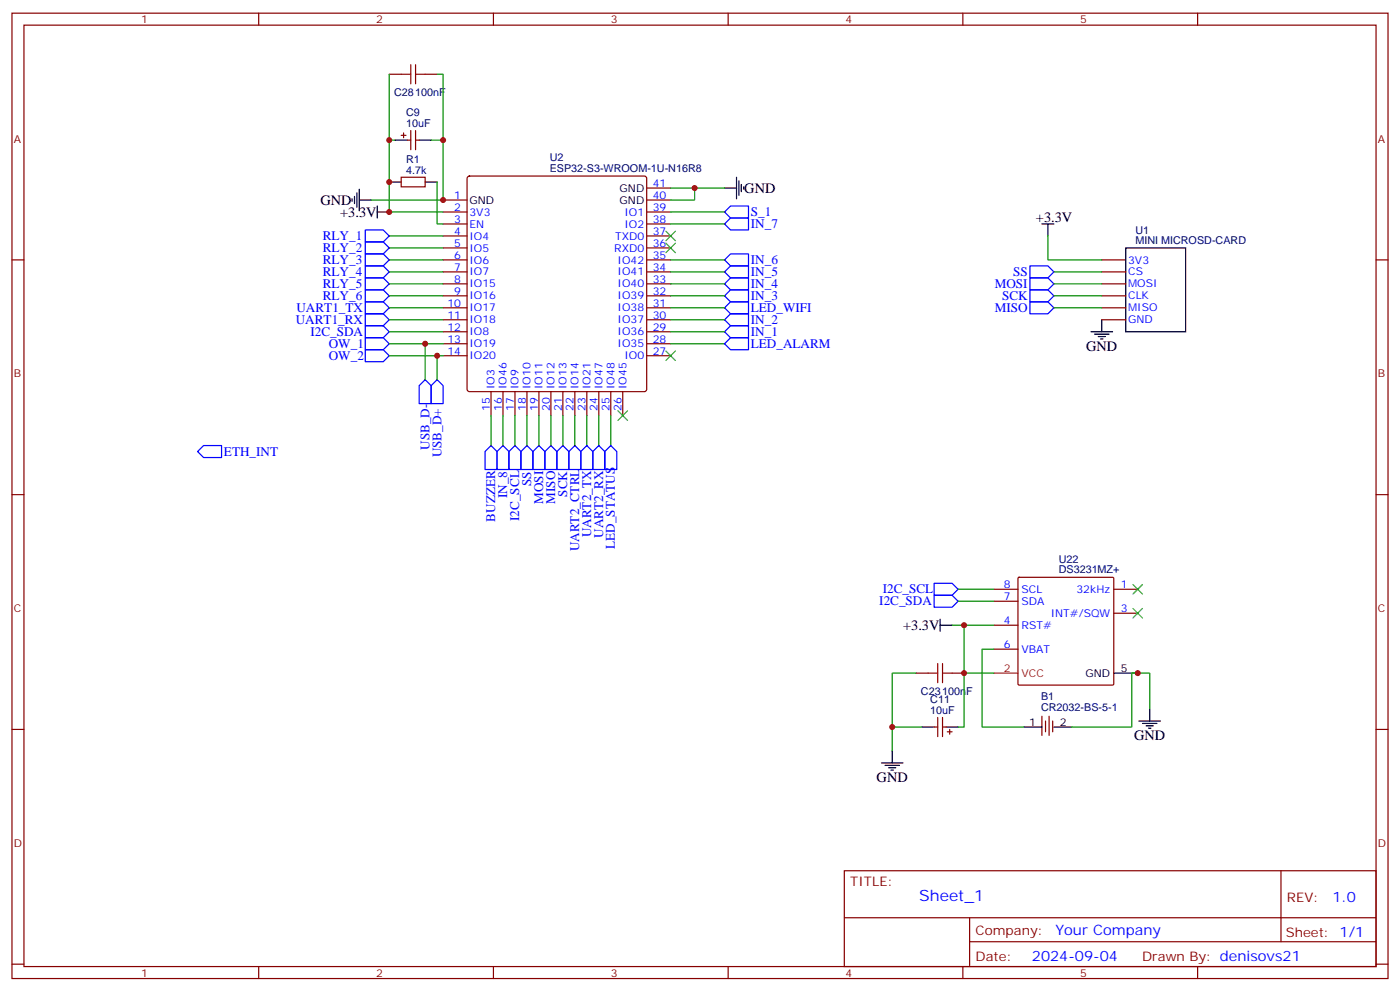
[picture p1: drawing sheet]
<svg xmlns="http://www.w3.org/2000/svg" width="412mm" height="292mm" viewBox="0 0 412 292" stroke-linecap="round" stroke-linejoin="round" font-family="sans-serif">
<g fill="none" stroke="#870000" stroke-width=".35">
<path d="M3.5 3.9h405.4v284.3h-405.4zM7.1 7.4h398.2v277.3h-398.2zM76.2 3.9v3.5M145.3 3.9v3.5M214.5 3.9v3.5M283.6 3.9v3.5M352.8 3.9v3.5M114.7 21.9h3.5M118.2 39.9h1.4M118.9 39.2v1.4M121 38.5v5.6M122.4 38.5v5.6"/>
<path d="M125.2 21.9h3.6M118.2 52.2h7v2.8h-7zM119.9 41.3h1.1M122.4 41.3h1.1M130.5 58.9h7.1M137.8 52.1l.5-.2h51.5l.5 .2 .2 .5v62.1l-.2 .5-.5 .2h-51.5l-.5-.3-.2-.4v-62.1zM190.5 55.4h7.1M190.5 58.9h7.1M3.5 76.6h3.6M130.5 76.6h7.1M130.5 73h7.1M130.5 69.5h7.1"/>
<path d="M130.5 66h7.1M130.5 62.4h7.1M190.5 76.6h7.1M190.5 73h7.1M190.5 69.5h7.1M190.5 66h7.1M190.5 62.4h7.1M324.6 76.6h7M405.3 76.6h3.6M130.5 80.1h7.1M130.5 83.6h7.1M130.5 87.1h7.1"/>
<path d="M130.5 90.7h7.1M130.5 94.2h7.1M130.5 97.7h7.1M190.5 80.1h7.1M190.5 83.6h7.1M190.5 87.1h7.1M190.5 90.7h7.1M190.5 94.2h7.1M190.5 97.7h7.1M324.6 80.1h7M324.6 83.6h7M324.6 87.1h7"/>
<path d="M324.6 90.7h7M324.6 94.2h7M130.5 104.8h7.1M130.5 101.2h7.1M144.6 115.4v7M148.2 115.4v7M151.7 115.4v7M155.2 115.4v7M158.7 115.4v7M162.3 115.4v7M165.8 115.4v7M169.3 115.4v7"/>
<path d="M172.9 115.4v7M176.4 115.4v7M179.9 115.4v7M183.4 115.4v7M190.5 104.8h7.1M190.5 101.2h7.1M3.5 145.7h3.6M405.3 145.7h3.6M292.8 173.6h7.1M292.8 177.1h7.1M299.9 170.2l.3-.2h27.5l.3 .2 .1 31.2-.2 .3-27.7 .1-.3-.2zM328.1 173.6h7"/>
<path d="M269.9 198.3h3.5M280.5 198.3h3.5M292.8 184.2h7.1M292.8 191.2h7.1M328.1 180.6h7M3.5 214.8h3.6M275.2 214.1h1M276.2 211.3v5.7M277.6 211.3v5.7M277.6 214.1h1.1M279 215.5h1.5M279.8 214.8v1.5"/>
<path d="M306.9 211v5.6M308 212.4v3.1M309 211v5.6M310.1 212.4v3.1M405.3 214.8h3.6M248.7 256.5h156.6v28.2h-156.6zM377.3 256.5v20.9M248.7 270.3h156.5M285.6 277.4h119.6M285.6 270.3v14.1M3.5 284h3.6M76.2 284.7v3.5"/>
<path d="M145.3 284.7v3.5M214.5 284.7v3.5M283.6 284.7v3.5M352.8 284.7v3.5M405.3 284h3.6"/>
</g>
<g fill="none" stroke="#000" stroke-width=".35">
<path d="M103.7 58.6v.7M104.4 57.9v2.1M105.1 56.8v4.2M105.8 58.9h3.6M105.8 55.7v6.4M114.7 53.6h3.5M116.4 41.3h3.5M123.5 41.3h3.5M125.2 53.6h3.6M213.4 55.4h3.6M217 52.2v6.4M217.7 53.3v4.2"/>
<path d="M218.4 54.3v2.1M219.1 55v.7M111.1 62.4h3.6M111.1 60.7v3.5M306.9 66h3.5M308.7 66v3.5M331.6 73h17.6v24.7h-17.6zM321.4 97.7h6.3M322.4 98.4h4.3M323.5 99.1h2.1M324.2 99.8h.7M324.6 94.2v3.5"/>
<path d="M276.9 184.2h3.6M276.9 182.4v3.5M328.1 198.3h7M271.6 214.1h3.6M278.7 214.1h3.5M301.6 214.1h5.3M310.4 214.1h5.3M335.5 212.4h6.3M336.5 213.1h4.3M337.6 213.8h2.1M338.3 214.5h.7M338.7 208.8v3.6"/>
<path d="M259.6 224.7h6.4M260.7 225.4h4.2M261.8 226.1h2.1M262.5 226.8h.7M262.8 221.2v3.5"/>
</g>
<g fill="none" stroke="#00f" stroke-width=".35">
<path d="M107.6 78.3h5.3l1.8 1.8-1.8 1.7h-5.3zM107.6 74.8h5.3l1.8 1.8-1.8 1.7h-5.3zM107.6 71.3h5.3l1.8 1.7-1.8 1.8h-5.3zM107.6 67.7h5.3l1.8 1.8-1.8 1.8h-5.3zM213.4 76.6l1.8-1.8h5.3v3.5h-5.3zM213.4 66l1.8-1.8h5.3v3.5h-5.3zM215.2 60.7h5.3v3.5h-5.3l-1.8-1.8zM303.4 78.3h5.3l1.7 1.8-1.7 1.7h-5.3zM107.6 99.5h5.3l1.8 1.7-1.8 1.8h-5.3zM107.6 85.4h5.3l1.8 1.7-1.8 1.8h-5.3zM107.6 81.8h5.3l1.8 1.8-1.8 1.8h-5.3zM107.6 88.9h5.3l1.8 1.8-1.8 1.7h-5.3z"/>
<path d="M107.6 92.4h5.3l1.8 1.8-1.8 1.8h-5.3zM107.6 96h5.3l1.8 1.7-1.8 1.8h-5.3zM213.4 97.7l1.8-1.7h5.3v3.5h-5.3zM213.4 94.2l1.8-1.8h5.3v3.6h-5.3zM213.4 80.1l1.8-1.8h5.3v3.5h-5.3zM213.4 83.6l1.8-1.8h5.3v3.6h-5.3zM213.4 87.1l1.8-1.7h5.3v3.5h-5.3zM213.4 90.7l1.8-1.8h5.3v3.5h-5.3zM303.4 88.9h5.3l1.7 1.8-1.7 1.7h-5.3zM303.4 81.8h5.3l1.7 1.8-1.7 1.8h-5.3zM303.4 85.4h5.3l1.7 1.7-1.7 1.8h-5.3zM107.6 103h5.3l1.8 1.8-1.8 1.7h-5.3z"/>
<path d="M123.5 113.6l1.7-1.8 1.8 1.8v5.3h-3.5zM127 113.6l1.8-1.8 1.7 1.8v5.3h-3.5zM213.4 101.2l1.8-1.7h5.3v3.5h-5.3zM58.2 133l1.8-1.8h5.3v3.6h-5.3zM144.6 131.2l1.8 1.8v5.3h-3.5v-5.3zM148.2 131.2l1.7 1.8v5.3h-3.5v-5.3zM151.7 131.2l1.8 1.8v5.3h-3.6v-5.3zM155.2 131.2l1.8 1.8v5.3h-3.5v-5.3zM158.7 131.2l1.8 1.8v5.3h-3.5v-5.3zM162.3 131.2l1.7 1.8v5.3h-3.5v-5.3zM165.8 131.2l1.8 1.8v5.3h-3.6v-5.3zM169.3 131.2l1.8 1.8v5.3h-3.5v-5.3z"/>
<path d="M172.9 131.2l1.7 1.8v5.3h-3.5v-5.3zM174.6 133l1.8-1.8 1.8 1.8v5.3h-3.6zM179.9 131.2l1.8 1.8v5.3h-3.5v-5.3zM275.2 171.8h5.3l1.7 1.8-1.7 1.7h-5.3zM275.2 175.3h5.3l1.7 1.8-1.7 1.8h-5.3z"/>
</g>
<g fill="none" stroke="#008700" stroke-width=".35">
<path d="M114.7 21.9v19.4M128.8 21.9h1.7v19.4M116.4 41.3h-1.7v21.1h15.8M127 41.3h3.5v17.6h-21.1M128.8 53.6v12.4h1.7M197.6 55.4h15.8M204.6 55.4v3.5h-7M114.7 76.6h15.8M114.7 73h15.8M114.7 69.5h15.8M197.6 76.6h15.8M197.6 62.4h15.8"/>
<path d="M197.6 66h15.8M308.7 69.5v7.1h15.9M114.7 80.1h15.8M114.7 90.7h15.8M114.7 83.6h15.8M114.7 87.1h15.8M114.7 97.7h15.8M114.7 94.2h15.8M197.6 80.1h15.8M197.6 90.7h15.8M197.6 83.6h15.8M197.6 87.1h15.8"/>
<path d="M197.6 97.7h15.8M197.6 94.2h15.8M310.4 80.1h14.2M310.4 90.7h14.2M310.4 83.6h14.2M310.4 87.1h14.2M114.7 101.2h15.8M114.7 104.8h15.8M125.2 101.2v10.6M128.8 104.8v7M197.6 101.2h15.8M144.6 122.4v8.8"/>
<path d="M148.2 122.4v8.8M151.7 122.4v8.8M155.2 122.4v8.8M158.7 122.4v8.8M162.3 122.4v8.8M165.8 122.4v8.8M169.3 122.4v8.8M172.9 122.4v8.8M176.4 122.4v8.8M179.9 122.4v8.8M282.2 173.6h10.6M282.2 177.1h10.6"/>
<path d="M269.9 198.3h-7.1v22.9M280.5 184.2h12.3M284 184.2v14.1h8.8M284 198.3v15.8h-1.8M292.8 191.2h-3.5v22.9h12.3M262.8 214.1h8.8M338.7 208.8v-10.5h-5.3v15.8h-17.7"/>
</g>
<path d="M196.1 68.1l2.9 2.8M196.1 71.6l2.9 2.8M199 68.1l-2.9 2.8M199 71.6l-2.9 2.8M196.1 103.4l2.9 2.8M199 103.4l-2.9 2.8M182 121l2.9 2.8M184.9 121l-2.9 2.8M333.7 179.2l2.8 2.8M333.7 172.2l2.8 2.8M336.5 179.2l-2.8 2.8M336.5 172.2l-2.8 2.8" fill="none" stroke="#3c3" stroke-width=".35"/>
<path d="M292.8 198.3h7.1" fill="none" stroke="#f00" stroke-width=".35"/>
<path d="M121 19.1v5.6M122.4 19.1v5.6M118.2 21.9h2.8M122.4 21.9h2.8M273.4 198.3h2.8M276.2 195.4v5.7M277.6 198.3h2.9M277.6 195.4v5.7" fill="none" stroke="#a10000" stroke-width=".35"/>
<g fill="#c00">
<circle cx="204.6" cy="55.4" r=".88"/>
<circle cx="114.7" cy="62.4" r=".88"/>
<circle cx="114.7" cy="53.6" r=".88"/>
<circle cx="130.5" cy="58.9" r=".88"/>
<circle cx="284" cy="184.1" r=".88"/>
<circle cx="335.1" cy="198.3" r=".88"/>
<circle cx="284" cy="198.3" r=".88"/>
<circle cx="128.8" cy="104.8" r=".88"/>
<circle cx="125.2" cy="101.2" r=".88"/>
<circle cx="114.7" cy="41.3" r=".88"/>
<circle cx="130.5" cy="41.3" r=".88"/>
<circle cx="262.8" cy="214.1" r=".88"/>
</g>
<text font-size="4.6" fill="#00f" x="270.8" y="265.5">Sheet_1</text>
<g font-size="4.2">
<text x="219.3" y="56.8">GND</text>
<text x="94.4" y="60.4">GND</text>
<text x="100.2" y="63.9">+3.3V</text>
<text x="305.2" y="65.3">+3.3V</text>
<text x="320" y="103.4">GND</text>
<text x="266" y="185.5">+3.3V</text>
<text x="334.1" y="218">GND</text>
<text x="258.2" y="230.4">GND</text>
</g>
<g font-size="4.2" fill="#00f">
<text x="392.5" y="265.7">1.0</text>
<text x="310.9" y="275.3">Your Company</text>
<text x="304" y="283.1">2024-09-04</text>
</g>
<g font-size="3.9" fill="#00f">
<text x="221.2" y="63.7">S_1</text>
<text x="95.1" y="70.8">RLY_1</text>
<text x="221.2" y="67.3">IN_7</text>
<text x="95.1" y="77.8">RLY_3</text>
<text x="95.1" y="74.3">RLY_2</text>
<text x="221.2" y="77.9">IN_6</text>
<text x="95.1" y="81.4">RLY_4</text>
<text x="221.2" y="81.4">IN_5</text>
<text x="298.4" y="81.3">SS</text>
<text x="95.1" y="88.4">RLY_6</text>
<text x="95.1" y="84.9">RLY_5</text>
<text x="221.2" y="84.9">IN_4</text>
<text x="221.2" y="88.4">IN_3</text>
<text x="293" y="84.9">MOSI</text>
<text x="295.2" y="88.4">SCK</text>
<text x="87.1" y="95.4">UART1_RX</text>
<text x="87.3" y="91.9">UART1_TX</text>
<text x="221.2" y="95.5">IN_2</text>
<text x="221.2" y="91.9">LED_WIFI</text>
<text x="293" y="91.9">MISO</text>
<text x="91.4" y="99">I2C_SDA</text>
<text x="221.2" y="99">IN_1</text>
<text x="96.9" y="102.5">OW_1</text>
<text x="96.9" y="106">OW_2</text>
<text x="221.2" y="102.5">LED_ALARM</text>
<text x="66" y="134.3">ETH_INT</text>
<text x="126.5" y="132.5" transform="rotate(-90 126.5 132.5)">USB_D-</text>
<text x="130" y="134.7" transform="rotate(-90 130 134.7)">USB_D+</text>
<text x="156.5" y="143.2" transform="rotate(-90 156.5 143.2)">SS</text>
<text x="149.4" y="146.7" transform="rotate(-90 149.4 146.7)">IN_8</text>
<text x="160" y="148.4" transform="rotate(-90 160 148.4)">MOSI</text>
<text x="163.5" y="148.4" transform="rotate(-90 163.5 148.4)">MISO</text>
<text x="167" y="146.3" transform="rotate(-90 167 146.3)">SCK</text>
<text x="145.9" y="153.6" transform="rotate(-90 145.9 153.6)">BUZZER</text>
<text x="152.9" y="153.4" transform="rotate(-90 152.9 153.4)">I2C_SCL</text>
<text x="174.2" y="158.3" transform="rotate(-90 174.2 158.3)">UART2_TX</text>
<text x="177.7" y="158.4" transform="rotate(-90 177.7 158.4)">UART2_RX</text>
<text x="181.2" y="161.7" transform="rotate(-90 181.2 161.7)">LED_STATUS</text>
<text x="170.6" y="162.4" transform="rotate(-90 170.6 162.4)">UART2_CTRL</text>
<text x="259" y="178.3">I2C_SDA</text>
<text x="260" y="174.8">I2C_SCL</text>
</g>
<g font-size="3.9" fill="#800">
<text x="250.5" y="261.1">TITLE:</text>
<text x="379.1" y="265.7">REV:</text>
<text x="287.4" y="275.3">Company:</text>
<text x="378.7" y="275.9">Sheet: 1/1</text>
<text x="287.4" y="282.9">Date:</text>
<text x="336.4" y="283">Drawn By: denisovs21</text>
</g>
<g font-size="3.2" fill="#800">
<text x="41.6" y="6.9">1</text>
<text x="110.8" y="6.9">2</text>
<text x="179.9" y="6.9">3</text>
<text x="249.1" y="6.9">4</text>
<text x="318.2" y="6.9">5</text>
<text x="4.1" y="42">A</text>
<text x="405.9" y="42">A</text>
<text x="4.1" y="111.1">B</text>
<text x="405.9" y="111.1">B</text>
<text x="4.1" y="180.3">C</text>
<text x="405.9" y="180.3">C</text>
<text x="4.1" y="249.4">D</text>
<text x="405.9" y="249.4">D</text>
<text x="41.6" y="287.7">1</text>
<text x="110.8" y="287.7">2</text>
<text x="179.9" y="287.7">3</text>
<text x="249.1" y="287.7">4</text>
<text x="318.2" y="287.7">5</text>
</g>
<g font-size="3.2" fill="#000080">
<text x="116.1" y="28.3">C28100nF</text>
<text x="119.6" y="34.2">C9</text>
<text x="119.6" y="37.4">10uF</text>
<text x="161.9" y="47.5">U2</text>
<text x="119.6" y="51.2">4.7k</text>
<text x="119.6" y="48">R1</text>
<text x="161.9" y="50.7">ESP32-S3-WROOM-1U-N16R8</text>
<text x="334.4" y="72">MINI MICROSD-CARD</text>
<text x="334.4" y="68.8">U1</text>
<text x="311.9" y="165.7">U22</text>
<text x="311.9" y="168.8">DS3231MZ+</text>
<text x="271.3" y="204.7">C23100nF</text>
<text x="274" y="207.1">C11</text>
<text x="306.7" y="209.4">CR2032-BS-5-1</text>
<text x="306.7" y="206.2">B1</text>
<text x="274" y="210.3">10uF</text>
</g>
<g font-size="3.2" fill="#00f">
<text x="133.8" y="58.6">1</text>
<text x="192.3" y="55">41</text>
<text x="192.3" y="58.6">40</text>
<text x="133.8" y="65.6">3</text>
<text x="133.8" y="62.1">2</text>
<text x="138.3" y="63.5">3V3</text>
<text x="183.9" y="63.5">IO1</text>
<text x="192.3" y="65.6">38</text>
<text x="192.3" y="62.1">39</text>
<text x="133.8" y="69.1">4</text>
<text x="138.3" y="70.6">IO4</text>
<text x="138.3" y="67">EN</text>
<text x="181.2" y="70.6">TXD0</text>
<text x="183.9" y="67">IO2</text>
<text x="192.3" y="69.1">37</text>
<text x="133.8" y="76.2">6</text>
<text x="133.8" y="72.7">5</text>
<text x="138.3" y="77.6">IO6</text>
<text x="138.3" y="74.1">IO5</text>
<text x="181" y="74.1">RXD0</text>
<text x="181.9" y="77.6">IO42</text>
<text x="192.3" y="76.2">35</text>
<text x="192.3" y="72.7">36</text>
<text x="332.3" y="77.6">3V3</text>
<text x="133.8" y="83.3">8</text>
<text x="133.8" y="79.7">7</text>
<text x="138.3" y="81.1">IO7</text>
<text x="181.9" y="81.1">IO41</text>
<text x="192.3" y="83.3">33</text>
<text x="192.3" y="79.7">34</text>
<text x="332.3" y="81.1">CS</text>
<text x="133.8" y="86.8">9</text>
<text x="138.3" y="88.2">IO16</text>
<text x="138.3" y="84.7">IO15</text>
<text x="181.9" y="88.2">IO39</text>
<text x="181.9" y="84.7">IO40</text>
<text x="192.3" y="86.8">32</text>
<text x="332.3" y="84.7">MOSI</text>
<text x="332.3" y="88.2">CLK</text>
<text x="131.8" y="93.8">11</text>
<text x="131.8" y="90.3">10</text>
<text x="138.3" y="95.3">IO18</text>
<text x="138.3" y="91.7">IO17</text>
<text x="181.9" y="95.3">IO37</text>
<text x="181.9" y="91.7">IO38</text>
<text x="192.3" y="93.8">30</text>
<text x="192.3" y="90.3">31</text>
<text x="332.3" y="91.7">MISO</text>
<text x="332.3" y="95.3">GND</text>
<text x="131.8" y="100.9">13</text>
<text x="131.8" y="97.4">12</text>
<text x="138.3" y="98.8">IO8</text>
<text x="181.9" y="98.8">IO36</text>
<text x="192.3" y="100.9">28</text>
<text x="192.3" y="97.4">29</text>
<text x="131.8" y="104.4">14</text>
<text x="138.3" y="105.8">IO20</text>
<text x="138.3" y="102.3">IO19</text>
<text x="181.9" y="102.3">IO35</text>
<text x="183.9" y="105.8">IO0</text>
<text x="192.3" y="104.4">27</text>
<text x="145.7" y="114.7" transform="rotate(-90 145.7 114.7)">IO3</text>
<text x="149.2" y="114.7" transform="rotate(-90 149.2 114.7)">IO46</text>
<text x="152.8" y="114.7" transform="rotate(-90 152.8 114.7)">IO9</text>
<text x="156.3" y="114.7" transform="rotate(-90 156.3 114.7)">IO10</text>
<text x="159.8" y="114.7" transform="rotate(-90 159.8 114.7)">IO11</text>
<text x="163.3" y="114.7" transform="rotate(-90 163.3 114.7)">IO12</text>
<text x="166.9" y="114.7" transform="rotate(-90 166.9 114.7)">IO13</text>
<text x="170.4" y="114.7" transform="rotate(-90 170.4 114.7)">IO14</text>
<text x="173.9" y="114.7" transform="rotate(-90 173.9 114.7)">IO21</text>
<text x="177.4" y="114.7" transform="rotate(-90 177.4 114.7)">IO47</text>
<text x="181" y="114.7" transform="rotate(-90 181 114.7)">IO48</text>
<text x="184.5" y="114.7" transform="rotate(-90 184.5 114.7)">IO45</text>
<text x="144.3" y="121.2" transform="rotate(-90 144.3 121.2)">15</text>
<text x="147.8" y="121.2" transform="rotate(-90 147.8 121.2)">16</text>
<text x="151.3" y="121.2" transform="rotate(-90 151.3 121.2)">17</text>
<text x="154.9" y="121.2" transform="rotate(-90 154.9 121.2)">18</text>
<text x="158.4" y="121.2" transform="rotate(-90 158.4 121.2)">19</text>
<text x="161.9" y="121.2" transform="rotate(-90 161.9 121.2)">20</text>
<text x="165.5" y="121.2" transform="rotate(-90 165.5 121.2)">21</text>
<text x="169" y="121.2" transform="rotate(-90 169 121.2)">22</text>
<text x="172.5" y="121.2" transform="rotate(-90 172.5 121.2)">23</text>
<text x="176" y="121.2" transform="rotate(-90 176 121.2)">24</text>
<text x="179.6" y="121.2" transform="rotate(-90 179.6 121.2)">25</text>
<text x="183.1" y="121.2" transform="rotate(-90 183.1 121.2)">26</text>
<text x="295.7" y="173.2">8</text>
<text x="330.2" y="173.2">1</text>
<text x="295.7" y="176.7">7</text>
<text x="300.9" y="178.2">SDA</text>
<text x="300.9" y="174.6">SCL</text>
<text x="317.1" y="174.6">32kHz</text>
<text x="295.7" y="183.8">4</text>
<text x="300.9" y="185.2">RST#</text>
<text x="309.5" y="181.7">INT#/SQW</text>
<text x="330.2" y="180.3">3</text>
<text x="295.7" y="190.9">6</text>
<text x="300.9" y="192.3">VBAT</text>
</g>
<g font-size="3.2">
<text x="138.3" y="60">GND</text>
<text x="182.5" y="56.4">GND</text>
<text x="182.5" y="60">GND</text>
<text x="330.2" y="197.9">5</text>
<text x="319.7" y="199.3">GND</text>
<text x="303.1" y="213.8">1</text>
<text x="312.2" y="213.8">2</text>
</g>
<g font-size="3.2" fill="#f00">
<text x="295.7" y="197.9">2</text>
<text x="300.9" y="199.3">VCC</text>
</g>
</svg>
